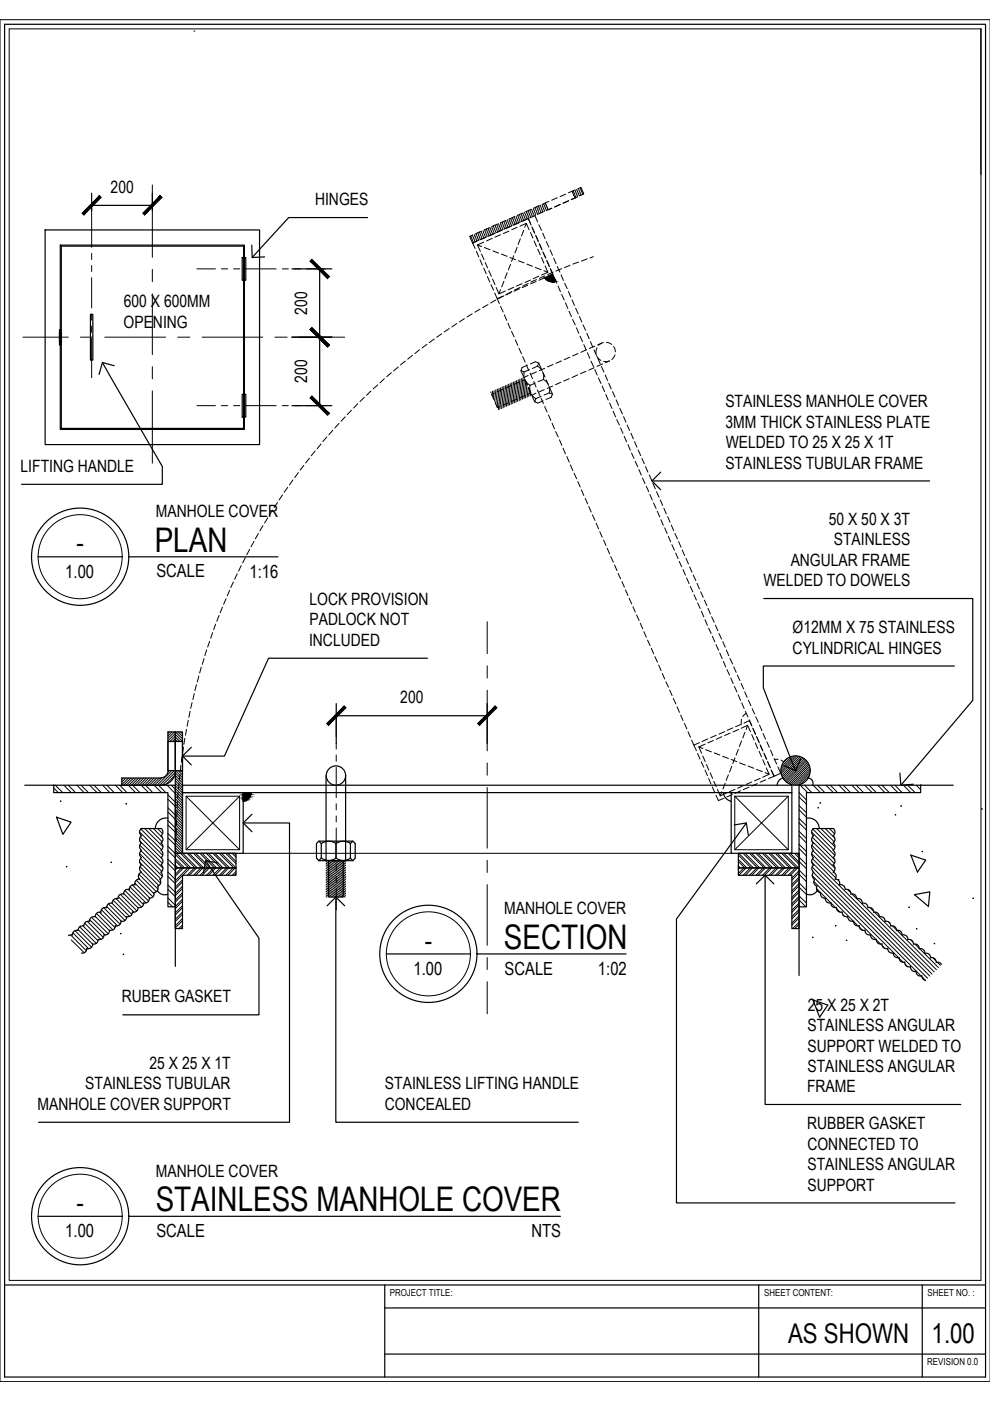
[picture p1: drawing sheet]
<svg xmlns="http://www.w3.org/2000/svg" width="210mm" height="297mm" viewBox="0 0 210 297" stroke-linecap="round" stroke-linejoin="round" font-family="sans-serif">
<!-- layer: 0 -->
<g fill="none" stroke="#000" stroke-width=".25">
<path d="M1 5.2h208v286.8h-208zM208 6.1v30.9M9.6 48.8h45.4v45.5h-45.4zM12.8 52h39v39h-39zM13 52.2h38.6v38.6h-38.6zM19.4 41v3.7M19.4 43.5h12.9M32.3 41v3.7M51.4 54.6h.7v4.8h-.7zM53.4 52l.1 2.6 2.6-.1M61.9 57h8.5M67.8 57v29"/>
<path d="M77.9 46.1h-16.7l-7.7 8.5M12.6 71l.4-.4-.4 .5M12.6 71.2l.4-.3-.4 .4M12.6 69.9h.4v3.2h-.2v-3.2v3.2h-.2zM12.6 70.6h.4v1.9h-.4zM12.7 70.6h-.1M12.7 70.6l-.1 .1M12.8 70.6l-.2 .1M12.9 70.6l-.3 .2M13 70.6l-.4 .3M13 70.8l-.4 .3M13 71l-.4 .4"/>
<path d="M13 71.1l-.4 .4M13 71.2l-.4 .4M13 71.3l-.4 .4M13 71.4l-.4 .4M13 71.5l-.4 .4M13 71.6l-.4 .4M13 71.7l-.4 .3M13 71.7l-.4 .4 .4-.3M13 71.9l-.4 .3M13 71.9l-.4 .4 .4-.3M13 72.1l-.4 .4M13 72.1l-.3 .4"/>
<path d="M13 72.2l-.3 .3M13 72.3l-.2 .2M13 72.3l-.1 .2M13 72.4l-.1 .1M19.2 66.7h.5v9.7h-.5zM21.7 76.9l12.7 22v3.8h-29.8M24.2 77.5l-2.5-.6-.7 2.5M61.9 71.5h8.5M51.4 83.6h.7v4.8h-.7zM61.9 86h8.5M8 118.1h17.9M27.3 118.1h31.6"/>
<path d="M138.2 102h58.9M140.1 100.1l-1.9 1.9 1.9 1.8M90.6 139.6h-33.7l-9.3 20.7h-8.9M161.9 126.9h44.3v21.6l-15.2 18M35.6 157.2h3.1v6.2h-1.5v-6.2v6.2h-1.6zM37.2 157.2v-2h1.5v25.7h-1.5v-17.5M37.2 157.2v-2h-1.6v8.2M40.6 158.4l-1.9 1.9 1.9 1.9M71.3 149.2v8.4M71.3 151.8h32M103.3 149.2v8.4M202.4 141.2h-40.6v4.6l6.9 17.6"/>
<path d="M5.2 166.5h6.2M11.4 166.5h25.8v25.8h-1.6v-24.3h-24.2zM12 173.3l3.1 1-1.8 2.6zM30 175.7h4.1M30 175.6a.95 .95 0 0 0 0 1.6 .96 .96 0 0 0 0 1.6 .92 .92 0 0 0 0 1.5 .96 .96 0 0 0 0 1.5M34.1 175.6a.95 .95 0 0 1 0 1.6 .96 .96 0 0 1 0 1.6 .92 .92 0 0 1 0 1.5 .96 .96 0 0 1 0 1.5M35.6 173.5a2.26 2.26 0 0 0-2.7 2.1M35.6 163.4a1.54 1.54 0 0 1-1.5 1.5M37.2 163.4a3.1 3.1 0 0 1-3.1 3.1h-8.3v-1.5h8.3M38.7 166.5h129.2v1.5h-129.2zM38.7 168h12.9v12.9h-12.9zM51.6 174.5h9.8v63.4h-53.2"/>
<path d="M53.3 168a2.18 2.18 0 0 1-1.7 1.9M53.4 172.6l-1.8 1.9 1.8 1.8M67.1 178.8l.5-.5 .5 .5v3.1l-.5 .6-.5-.6zM67.6 178.3h7.2M68.2 178.8a2.56 2.56 0 0 1 3 0 2.59 2.59 0 0 1 3.1 0M69.1 164.5v18M71.2 178.8v3.1M73.3 164.5v18M74.3 178.8l.5-.5 .5 .5v3.1l-.5 .6-.5-.6M74.3 178.8v3.1M153.3 168a2.18 2.18 0 0 0 1.7 1.9M155 168h12.9v12.9h-12.9z"/>
<path d="M155.7 174.9l2.5-.4 .5 2.6M158.2 174.5l-14.8 20.3v60.2h59.1M166 164.9a1.76 1.76 0 0 0-1.2 1.6M169.4 166.5h25.8v1.5h-24.2v24.3h-1.6zM169.7 161l-1 2.4-2.5-1.1M171 173.5a2.26 2.26 0 0 1 2.7 2.1M171.3 165a1.08 1.08 0 0 1 1 1.5M172.5 175.6a.95 .95 0 0 0 0 1.6 .96 .96 0 0 0 0 1.6 .92 .92 0 0 0 0 1.5 .96 .96 0 0 0 0 1.5M172.5 175.7h4.1M176.6 175.6a.95 .95 0 0 1 0 1.6 .96 .96 0 0 1 0 1.6 .92 .92 0 0 1 0 1.5 .96 .96 0 0 1 0 1.5M190.8 163.9l.2 2.6 2.6-.2M195.2 166.5h6.9"/>
<path d="M16.6 197.3a.95 .95 0 0 0-1.2 .9l-.9 .2M21.4 193.4a.95 .95 0 0 0-1.2 1 .95 .95 0 0 0-1.2 1 .94 .94 0 0 0-1.2 .9 .95 .95 0 0 0-1.2 1M22.1 198.2a.95 .95 0 0 1-1.3 1 .96 .96 0 0 1-1.2 .9M22.6 192.4a.95 .95 0 0 0-1.2 1M23.2 197.2a.95 .95 0 0 1-1.2 1M23.8 191.5a.95 .95 0 0 0-1.2 1M24.5 196.2a.95 .95 0 0 1-1.3 1M26.2 189.6a.95 .95 0 0 0-1.2 .9 .95 .95 0 0 0-1.2 1M26.9 194.3a.95 .95 0 0 1-1.2 1 .96 .96 0 0 1-1.3 1M27.4 188.6a.95 .95 0 0 0-1.2 1M28.1 193.4a.95 .95 0 0 1-1.3 .9M28.6 187.6a.95 .95 0 0 0-1.2 1"/>
<path d="M29.3 192.4a.95 .95 0 0 1-1.2 1M29.6 186.4a.95 .95 0 0 0-1 1.2M30 184.9a.95 .95 0 0 0-.4 1.5M30 181.8a.95 .95 0 0 0 0 1.6 .96 .96 0 0 0 0 1.5M31.7 190.4a.95 .95 0 0 1-1.2 1 .94 .94 0 0 1-1.2 1M33.4 188.8a1.76 1.76 0 0 0 2.2 .8M33.4 187.9a.95 .95 0 0 1-.7 1.4 .97 .97 0 0 1-1.1 1.1M33.9 186.4a.95 .95 0 0 1-.5 1.5M34.1 184.9a.95 .95 0 0 1-.2 1.5M34.1 181.8a.95 .95 0 0 1 0 1.6M34.1 183.4a.95 .95 0 0 1 0 1.5M37.2 184h12.8v1.6h-11.3v11.3h-1.5z"/>
<path d="M37.2 180.9h12.8v3.1h-12.8zM37.2 192.3v12.6M43.6 182.5l11.3 16.4v16.3h-28.9M46.2 183l-2.6-.5-.5 2.5M67.6 182.5h7.2M68.2 181.9a2.56 2.56 0 0 0 3 0 2.59 2.59 0 0 0 3.1 0M69.3 192.1l1.9-1.9 1.9 1.9M69.7 182.5h3.1v7.7h-3.1zM71.2 190.2v47.7h51.4M156.5 184h12.9v12.9h-1.5v-11.3h-11.4zM156.5 180.9h12.9v3.1h-12.9zM160.4 187.4l1.8-1.8 1.9 1.8"/>
<path d="M162.2 185.6v48.6h41.5M169.4 192.3v14.5M172.5 181.8a.95 .95 0 0 0 0 1.6M172.5 184.9a.95 .95 0 0 0 .2 1.5 .95 .95 0 0 0 .5 1.5M172.5 183.4a.95 .95 0 0 0 0 1.5M173.2 187.9a.95 .95 0 0 0 .8 1.4 .97 .97 0 0 0 1 1.1M173.3 188.8a1.76 1.76 0 0 1-2.3 .8M175 190.4a.95 .95 0 0 0 1.2 1 .94 .94 0 0 0 1.2 1 .92 .92 0 0 0 1.2 1 .96 .96 0 0 0 1.2 .9M176.6 181.8a.95 .95 0 0 1 0 1.6 .96 .96 0 0 1 0 1.5M176.7 184.9a.95 .95 0 0 1 .4 1.5M177.1 186.4a.95 .95 0 0 1 .9 1.2M178 187.6a.95 .95 0 0 1 1.2 1 .95 .95 0 0 1 1.2 1"/>
<path d="M179.7 194.3a.95 .95 0 0 0 1.3 1 .96 .96 0 0 0 1.2 1M180.4 189.6a.95 .95 0 0 1 1.2 .9 .95 .95 0 0 1 1.2 1 .94 .94 0 0 1 1.2 1M182.2 196.2a.95 .95 0 0 0 1.2 1 .96 .96 0 0 0 1.2 1M184 192.4a.95 .95 0 0 1 1.2 1M184.6 198.2a.95 .95 0 0 0 1.2 1 .96 .96 0 0 0 1.2 .9 .92 .92 0 0 0 1.2 1M185.2 193.4a.95 .95 0 0 1 1.2 1 .95 .95 0 0 1 1.3 1 .94 .94 0 0 1 1.1 .9 .95 .95 0 0 1 1.3 1M190 197.3a.95 .95 0 0 1 1.3 .9 .95 .95 0 0 1 1.2 1 .94 .94 0 0 1 1.2 1 .95 .95 0 0 1 1.2 1M193.1 181.3l3.2 1.1-1.8 2.5zM193.9 189.7l3.2-.6-.3 3.1zM18.4 201.1a.95 .95 0 0 1-1.1 1M19.6 200.1a.95 .95 0 0 1-1.2 1M81.9 202.3h17.8"/>
<path d="M101.1 202.3h31.7M172.4 212l3.1 1.1-1.7 2.6zM188.2 201.1a.95 .95 0 0 0 1.2 .9M189.4 202a.95 .95 0 0 0 1.2 1 .96 .96 0 0 0 1.2 1M191.8 204a.95 .95 0 0 0 1.2 1 .96 .96 0 0 0 1.3 .9M194.2 205.9a.95 .95 0 0 0 1.2 1M194.9 201.1a.95 .95 0 0 1 1.2 1M195.5 206.9a.95 .95 0 0 0 .7 1M196.1 202.1a.95 .95 0 0 1 1.2 1M197.3 203.1a.95 .95 0 0 1 1.2 .9 .96 .96 0 0 1 1.1 .5M8 257.9h17.9M27.3 257.9h91.5"/>
<path d="M1 272.4h208M81.6 272.4v19.6M81.6 277.3h127.4M160.9 272.4v19.6M195.5 272.4v19.6M81.6 287.1h127.4"/>
<circle cx="17" cy="118" r="10.3"/>
<circle cx="71.2" cy="164.4" r="2.05"/>
<circle cx="168.7" cy="163.4" r="3.1"/>
<circle cx="90.8" cy="202.2" r="10.3"/>
<circle cx="17" cy="257.9" r="10.3"/>
</g>
<g fill="#000" stroke="#000" stroke-width=".21">
<path d="M13 72.4l.1 .1h-.1zM26.7 170.4h.1zM51.6 169.6h.7l-.4 .2zM173.4 171.3h.2zM191.1 170.8v.2zM14.1 183.8h.1zM172.3 198.7h.1zM192.7 192.3h.1zM194.3 196.9h.1zM206.2 190.4h.2zM26.1 202.3h.1zM34.8 210.8h.2z"/>
<path d="M198 200.1h.2z"/>
<path d="M21.1 41.5l-3.3 4.1 3.7-3.7zM21.1 41.5l-3.3 4.1-.4-.4z"/>
<path d="M34 41.5l-3.7 3.7 .3 .4zM34 41.5l.4 .4-3.8 3.7z"/>
<path d="M65.7 55.4l3.7 3.7 .4-.4zM65.7 55.4l.4-.4 3.7 3.7z"/>
<path d="M65.7 69.8l4.1 3.4-3.7-3.7zM65.7 69.8l4.1 3.4-.4 .4z"/>
<path d="M65.7 69.8l3.7 3.8 .4-.4zM65.7 69.8l.4-.3 3.7 3.7z"/>
<path d="M66.1 83.9l-.4 .5 4.1 3.3zM65.7 84.4l4.1 3.3-.4 .3z"/>
<path d="M73 149.7l-3.4 4.1 3.8-3.7zM69.3 153.4l3.7-3.7-3.4 4.1z"/>
<path d="M101.3 153.4l.3 .4 3.4-4.1zM105 149.7l.4 .4-3.8 3.7z"/>
<path d="M51.6 169.6v.2h.3zM51.6 169.8h.3l-.3 .1z"/>
<path d="M51.6 169.4l.7 .2 .3-.2zM51.6 169.4l.7 .2h-.7z"/>
<path d="M51.6 169.1l1 .3 .3-.3zM51.6 169.1l1 .3h-1z"/>
<path d="M51.6 168.8l1.3 .3 .1-.3zM51.6 168.8l1.3 .3h-1.3z"/>
<path d="M51.6 168.4l1.4 .4 .2-.4zM51.6 168.4l1.4 .4h-1.4z"/>
<path d="M51.6 168l1.6 .4 .1-.4zM51.6 168l1.6 .4h-1.6z"/>
<circle cx="12.9" cy="169.9" r=".07"/>
<circle cx="173.9" cy="170.2" r=".07"/>
<circle cx="189.9" cy="172.7" r=".07"/>
<circle cx="208.2" cy="171.5" r=".07"/>
<circle cx="23.6" cy="182.8" r=".07"/>
<circle cx="25.6" cy="197.9" r=".07"/>
<circle cx="177.2" cy="196.3" r=".07"/>
<circle cx="177.8" cy="186.5" r=".07"/>
<circle cx="179.5" cy="199.4" r=".07"/>
<circle cx="195.5" cy="180.5" r=".07"/>
</g>
<!-- layer: 8 -->
<g fill="none" stroke="#000" stroke-width=".21">
<path d="M0 4.2h209.9v288.7h-209.9zM1.9 6.1h206.1v265.4h-206.1zM32.3 39.2v15.4M122.7 39.9l-.8 2.1M123.2 39.8l-.8 2M19.4 44.1v8.3M19.4 53.7v1.3M19.4 56.3v1.3M19.4 58.9v6.4M32.3 57.1v2.6M41.7 57h4M46.9 57h1.4"/>
<path d="M49.5 57h1.3M52.1 57h6.4M59.9 57h1.2M62.4 57h1.3M65 57h4M99.7 50.1v.1M100.2 49.9l-.3 .8M100.2 49.8l-.6 .3 .6 1.4 .9-.4M100.7 49.6l-.6 1.6M101 53.3l.5 1.2M101.2 49.4l-.8 2.1M101.2 51.9l.9 .4"/>
<path d="M101.7 49.2l-.8 2M101.8 55.1l.5 1.1M102 49.1l-1.2 .5M102.1 53.9l.5 1.2M102.2 49l-.8 2-1.2 .5 .6 1.2M102.6 51.3l-1.4 .6 .7 1.4M102.6 56.8l.5 1.2M102.7 52.5l1.2 .4M102.7 48.8l-.8 2M102.9 55.7l.5 1.1M103.2 50.2l-1.5 .7M103.2 48.5l-.8 2.1"/>
<path d="M103.3 58.6l.5 1.2M103.6 57.4l.6 1.2M103.7 48.3l-.8 2.1M103.8 48.3l-1.2 .5M104.2 48.1l-.8 2M104.4 50.5l-1.2 .6M104.4 59.2l.5 1.2M104.5 53.2l1.2 .5M104.7 47.9l-.8 2M104.9 49.5l-1.4 .6M105.2 47.7l-.8 2M105.5 47.5l-1.1 .5"/>
<path d="M105.7 47.4l-.8 2.1M106.1 49.8l-1.2 .5M106.2 47.2l-.8 2.1M106.3 53.9l1.2 .4M106.4 48.8l-1.2 .5M106.7 48.7l-1.2 .5M106.7 47l-.8 2M106.8 59.6l-.4 1.2M107.2 46.8l-.8 2M107.3 46.7l-1.2 .5M107.5 57.8l-.4 1.2M107.7 46.6l-.8 2"/>
<path d="M107.9 49l-1.2 .5M108.1 54.6l1.2 .5M108.2 46.3l-.8 2.1M108.2 56l-.4 1.2M108.5 47.9l-1.5 .6M108.7 46.1l-.8 2.1M108.9 54.2l-.4 1.2M109.1 45.9l-1.2 .6M109.2 45.9l-.8 2M109.6 48.2l-1.1 .5M109.6 52.4l-.4 1.2M109.9 55.3l1.2 .4"/>
<path d="M110.2 45.5l-.8 2M110.2 47.1l-1.4 .7M110.3 50.6l-.4 1.2M110.7 45.2l-.8 2.1M110.8 45.2l-1.1 .5-.8 2M111 48.8l-.4 1.2M111.2 45l-.8 2.1M111.3 48.2l.3-.8 .6 1.3M111.6 47.4l-1.4 .5M111.7 56l1.2 .5M111.7 44.8l-.8 2M112 46.3l.5 1.2"/>
<path d="M112 46.3l.6 1.4M112 46.3l-1.5 .7M112.2 44.6l-.8 2M112.5 59.4l-1.2 .5M112.5 49.3l.5 1.2M112.6 44.4l-1.2 .5M112.7 44.4l-.8 2M112.8 48.1l.5 1.2M112.9 48.3l.5 1.2M113.2 44.1l-.8 2.1M113.2 51.1l.5 1.2M113.5 45.7l-1.2 .5"/>
<path d="M113.5 56.7l1.2 .5M113.6 49.9l.5 1.1M113.6 50.1l.6 1.2M113.7 59.7l-1.2 .5M113.7 43.9l-.8 2M113.7 59.3l-1.1 .5M114 52.8l.6 1.2M114.2 43.7l-.8 2 .6 1.4M114.2 58.6l-1.1 .5M114.3 47.7l.5 1.1M114.3 51.6l.6 1.2M114.4 43.6l-1.2 .5"/>
<path d="M114.4 51.8l.5 1.2M114.7 43.5l-.8 2M114.8 54.6l.5 1.2M115.1 49.4l.5 1.2M115.1 53.4l.6 1.4M115.2 43.3l-.8 2M115.2 44.9l-1.2 .5M115.3 57.4l.9 .3M115.4 58.9l-1.1 .5M115.5 58.9l.7 .6M115.5 58.5l-1.2 .5M115.6 56.4l.6 1.3-1.4 .6"/>
<path d="M115.6 43l-.6 .3M115.7 43.1l-.8 2M115.8 51.2l.6 1.2M115.9 43.6l-.5 1.2M115.9 55.2l.6 1.3M116.1 44.1l-.2 .5M116.4 42.7l-.8 .3 .6 1.5 .8-.4-1.2 .5M116.6 53l.5 1.1M116.7 56.9l.5 1.2-1.2 .6M116.8 57.1l.5 1.2M117.3 57.7l-1.2 .5M117.4 54.7l.5 1.2"/>
<path d="M117.5 58.9l.6 1.2M117.9 59.7h-1M118.2 56.5l.5 1.2M118.2 41.9l-1.2 .5M118.8 43.3l-1.2 .6M119 58.3l.5 1.2M119.1 57l-1.2 .5M119.9 41.2l-1.2 .5M120.5 40.9l.8-.4 .6 1.5M120.6 42.6l-1.2 .5M120.9 56.2l-1.2 .6M121.7 40.4l-.2 .6"/>
<path d="M121.9 40.3l-.6 .2M122.2 40.2l-.5 1.3M122.3 41.8l-1.2 .5 .8-.3M122.5 40l.6-.3 .7 1.4-.9 .4 .5-1.3M122.7 55.6l-1.2 .4M123.6 40.8l-.2 .5M124.5 54.9l-1.2 .5M125.8 54.4l-.7 .3M4.9 71.5h9.6M17.1 71.5h2.5M19.4 66.6v1.3M19.4 69.2v1.3"/>
<path d="M19.4 71.7v8.4M22.2 71.5h12.9M32.3 62.3v12.9M32.3 77.8v2.5M37.7 71.5h2.6M42.8 71.5h12.9M58.3 71.5h2.6M63.4 71.5h9.7M83 79l-1 .9M84.5 77.8l-1.1 .8M85.9 76.6l-1 .8M87.5 75.3l-1.1 .8"/>
<path d="M88.9 74.2l-.9 .8M90.5 73l-1 .8M92.1 71.9l-1.1 .7M93.6 70.8l-1 .7M95.2 69.7l-1 .7M96.9 68.6l-1.1 .7M98.5 67.5l-1.1 .8M100.1 66.5l-1.1 .7M101.8 65.6l-1.1 .6M103.5 64.6l-1.2 .6M104.1 60.4l.5 1.1M104.9 62.1l.5 1.2 1.2-.5"/>
<path d="M105.1 63.6l-1.1 .6M105.2 60.9l.6 1.4 1.3-.6M105.4 63.3l.5 1.1M106.1 61.4l-.3 .9M106.1 65l.6 1.2M106.8 62.7l-1.1 .6M106.9 66.7l.5 1.2M107.7 68.5l.5 1.2M108.4 62l-1.2 .6M108.5 70.3l.5 1.1M108.5 61.8l-1.1 .6M108.9 60.9l-1.2 .6"/>
<path d="M109.3 72l.5 1.2M110 73.8l.6 1.2M110.1 61.2l-1.1 .6M110.3 60.9l-1.2 .6M110.4 78.6l.6 1.2M110.7 60.1l-1.2 .5M110.8 75.6l.5 1.2M111.6 77.4l.5 1.1M111.8 77.4l-1.1 .5-.3 .7 .7 .3 .1 1.3M111.9 60.5l-1.2 .5M112 79.6l-.9 .4M112 60.1l-1.2 .5"/>
<path d="M112.3 78.4l-1.2 .5M112.4 79.1l.5 1.2M112.4 77.2l1.1-.5 .7 .2-.2 .7M113.7 78.9l-1.1 .5M114 77.6l.9 1M114 77.6l-1.1 .5M114.2 76.9l.6 1.3M115 78.8l.6 1.2M115.1 79.1l.1 1.4M115.5 78.1l-1.2 .5M117.3 77.3l-1.2 .5M118.3 60.6l.5 1.2"/>
<path d="M119 76.5l-1.1 .5M119.1 62.4l.5 1.2M119.7 60.1l.6 1.1M119.9 64.2l.5 1.2M120.5 61.8l.5 1.2M120.6 66l.6 1.1M120.8 75.7l-1.2 .6M121.3 63.6l.5 1.2M121.4 67.7l.6 1.2M122 65.3l.6 1.2M122.2 69.5l.5 1.2M122.5 79.5l-1.2 .5"/>
<path d="M122.6 75l-1.2 .5M122.9 67.1l.5 1.2M123 71.3l.5 1.2M123.6 68.9l.6 1.1M123.8 73.1l.5 1.1M124.2 78.7l-1.1 .5M124.3 74.2l-1.2 .5M124.4 70.6l.5 1.2M124.5 74.8l.6 1.2M125.2 72.4l.5 1.2M125.3 76.6l.6 1.2M125.9 74.2l.6 1.2"/>
<path d="M126 78l-1.2 .5M126.1 78.3l.5 1.2M126.1 73.4l-1.2 .5M126.6 73.7l-.2 1.3M126.6 75.6l.8 .8M126.7 75.9l.6 1.2M127.5 77.7l.6 1.2M127.6 72.8l-.9 .3M127.8 77.2l-1.2 .5M127.9 72.6l-1 .6M128.3 79.5l.5 1.2M128.6 72.6l1.1 .4"/>
<path d="M129.2 76.5l-1.2 .2M129.2 76.5l-.8 .4M130.1 73.5l.2 .4 .2 .7M130.4 75.2l-.7 1M32.3 82.9v15.3M41.7 86h4M46.9 86h1.4M49.5 86h1.3M52.1 86h6.4M59.9 86h1.2M62.4 86h1.3M64.4 98.7l-.8 1"/>
<path d="M65 86h4M65.6 97.1l-.8 1.1M66.8 95.6l-.8 1M68.1 94.1l-.9 1.1M69.3 92.7l-.8 .9M70.6 91.2l-.9 1M71.9 89.8l-.9 .9M73.2 88.4l-.9 .9M74.5 87l-.9 .9M75.9 85.6l-.9 .9M77.3 84.2l-1 1M78.7 82.9l-1 .9"/>
<path d="M80.1 81.6l-1 .9M81.5 80.3l-.9 .9M104.1 83.1v.2M104.4 83v.9M104.8 82.8l-.2 1.7M104.8 83.3l-.6 .3 .5 1.1M105 85.3l.5 1.1 .5-.2M105.2 82.6l-.3 2.5M105.5 82.5l-.4 3.2M105.8 82.3l-.4 4M106.2 82.2l-.5 4.7M106.5 82l-.5 4.8"/>
<path d="M106.6 82.6l-1.2 .5M106.8 81.9l-.5 4.7M107.2 81.7l-.5 4.8M107.5 81.6l-.5 4.7M107.8 85.4l-1.2 .5M107.9 81.4l-.5 4.8M108.2 81.3l-.5 4.7M108.3 81.8l-1.2 .5M108.5 81.1l-.5 4.8M108.9 81l-.5 4.7M109.2 80.8l-.5 4.8M109.6 80.7l-.5 4.7"/>
<path d="M109.6 84.6l-1.2 .5M109.9 80.5l-.5 4.8M110.1 81l-1.2 .5M110.2 80.4l-.5 4.7M110.6 80.2l-.5 4.8M110.9 80.1l-.5 4.7M111.2 80.3l-.5 4.4M111.3 80.4l.5 1.2-.5-1.1-.6 .3M111.4 83.8l-1.2 .6M111.5 80.8l.9 .9v1.3M111.5 80.9l-.4 3.6M111.7 81.5l-.3 2.9"/>
<path d="M112 82.1l-.2 2.1M112.3 82.7l-.2 1.4M112.5 83.3l-.1 .6M112.6 83.4l-.5-1.2 .4 1.1-.6 .3M112.7 83.6l.9 .9-.2 .7 .6 .3 1.1-.5M112.8 84l.6 1.2M113.2 80.9l.5 1.2M113.5 81.2l-1.1 .5M113.6 83.4l-.9 .4M113.9 82.7l.6 1.1M114.7 84.4l.5 1.2M114.8 84l-1.2 .5"/>
<path d="M115.2 80.5l1 .9M115.2 80.5l-1.1 .4M115.4 82.6l-1.2 .5M115.5 86.2l.5 1.2M115.8 80.5l.5 1.2M116.3 88l.5 1.1M116.4 81.9l.1 1.4M116.5 83.3l.6 .3-.2 .6-1.2 .5M116.5 83.3l-1.1 .5M116.6 82.3l.5 1.3M117.1 89.7l.5 1.2M117.2 81.9l-1.2 .5"/>
<path d="M117.8 91.5l.6 1.2M118.6 93.2l.5 1.2M118.9 81.1l-1.1 .5M119.4 95l.5 1.2M120.2 96.8l.5 1.2M120.7 80.3l-1.2 .5M120.9 98.6l.6 1.2M126.9 80.1l.5 1.2M127.7 81.9l.5 1.1M128.4 83.6l.5 1.2M129.1 81.3l.5 1.2M129.2 85.4l.6 1.2"/>
<path d="M129.9 83l.5 1.2M130 87.2l.5 1.2M130.6 84.8l.5 1.2M130.8 89l.5 1.1M131.4 86.6l.6 1.1M131.6 90.7l.5 1.2M132.2 88.3l.5 1.2M132.3 92.5l.5 1.2M133 90.1l.5 1.2M133.1 94.3l.5 1.1M133.8 91.8l.5 1.2M133.9 96l.5 1.2"/>
<path d="M134.5 93.6l.5 1.2M134.7 97.8l.5 1.2M135.3 95.4l.5 1.2M135.5 99.6l.5 1.1M136.1 97.2l.5 1.1M136.9 98.9l.5 1.2M51.1 119.9l-.5 1.2M52 118.2l-.6 1.2M52.9 116.5l-.6 1.1M53.8 114.8l-.6 1.1M54.8 113.1l-.7 1.1M55.8 111.4l-.7 1.2"/>
<path d="M56.8 109.8l-.7 1.1M57.8 108.1l-.7 1.1M58.8 106.5l-.7 1.1M59.9 104.9l-.7 1.1M61 103.3l-.8 1.1M62.1 101.8l-.7 1M63.2 100.2l-.7 1M121.7 100.3l.6 1.2M122.5 102.1l.5 1.2M123.3 103.9l.5 1.2M124.1 105.6l.5 1.2M124.8 107.4l.5 1.2"/>
<path d="M125.6 109.2l.6 1.1M126.4 110.9l.5 1.2M127.2 112.7l.5 1.2M128 114.5l.5 1.1M128.7 116.2l.5 1.2M129.5 118l.5 1.2M130.3 119.8l.5 1.2M136.2 101.3l.5 1.2M137 103.1l.5 1.2M137.7 100.7l.5 1.2M137.8 104.8l.5 1.2M138.4 102.5l.5 1.2"/>
<path d="M138.6 106.6l.5 1.2M139.2 104.3l.5 1.1M139.4 108.4l.5 1.2M140 106l.5 1.2M140.1 110.2l.5 1.2M140.8 107.8l.5 1.2M140.9 111.9l.5 1.2M141.6 109.5l.5 1.2M141.7 113.7l.5 1.2M142.3 111.3l.5 1.2M142.5 115.5l.5 1.2M143.1 113.1l.5 1.1"/>
<path d="M143.3 117.2l.5 1.2M143.9 114.8l.5 1.2M144 119l.5 1.2M144.7 116.6l.5 1.2M145.5 118.4l.5 1.2M43.3 139.6l-.4 1.3M43.8 137.8l-.4 1.2M44.4 136l-.4 1.2M45.1 134.1l-.4 1.2M45.7 132.3l-.4 1.2M46.4 130.5l-.4 1.2M47.2 128.7l-.5 1.2"/>
<path d="M47.9 126.9l-.5 1.2M48.7 125.2l-.5 1.2M49.5 123.4l-.6 1.2M50.3 121.7l-.6 1.1M103.3 131.8v6.8M131.1 121.6l.5 1.1M131.9 123.3l.5 1.2M132.6 125.1l.5 1.2M133.4 126.9l.5 1.1M134.2 128.6l.5 1.2M135 130.4l.5 1.2M135.8 132.2l.5 1.1"/>
<path d="M136.5 133.9l.5 1.2M137.3 135.7l.5 1.2M138.1 137.4l.5 1.2M138.9 139.2l.5 1.2M144.8 120.8l.5 1.1M145.6 122.5l.5 1.2M146.2 120.2l.5 1.1M146.3 124.3l.6 1.2M147 121.9l.5 1.2M147.2 126.1l.5 1.1M147.8 123.7l.5 1.2M147.9 127.8l.6 1.2"/>
<path d="M148.5 125.5l.6 1.1M148.7 129.6l.5 1.2M149.4 127.2l.5 1.2M149.5 131.4l.5 1.2M150.1 129l.5 1.2M150.2 133.2l.6 1.1M150.9 130.8l.5 1.1M151 134.9l.6 1.2M151.7 132.5l.5 1.2M151.8 136.7l.6 1.2M152.4 134.3l.6 1.2M152.6 138.5l.5 1.1"/>
<path d="M153.2 136l.6 1.2M154 137.8l.5 1.2M154.8 139.6l.5 1.2M35.9 155.2l-.3 .3M36.4 155.2l-.8 .8M37 155.2l-1.4 1.3M37.1 157.2h.1M37.2 156.7l.4 .5M37.2 156.2l.9 1M37.2 155.7l1.5 1.5M37.2 155.6l-1.6 1.5M37.2 156.1l-1.2 1.1"/>
<path d="M37.2 156.7l-.6 .5M37.2 155.2l1.5 1.5M37.7 155.2l1 .9M38.3 155.2l.4 .4M38.9 158.4l-.2 1.3M39.2 156.5l-.2 1.3M39.5 154.6l-.2 1.3M39.9 152.7l-.2 1.3M40.3 150.8l-.3 1.3M40.7 149l-.3 1.2M41.2 147.1l-.3 1.2M41.7 145.2l-.4 1.3"/>
<path d="M42.2 143.3l-.4 1.3M42.7 141.5l-.4 1.2M71.3 151.8v4.4M71.3 157.6v1.2M103.3 141.2v2.5M103.3 146.3v12.9M139.7 141l.5 1.2M140.4 142.8l.5 1.2M141.2 144.6l.5 1.1M142 146.3l.5 1.2M142.7 148.1l.6 1.2M143.6 149.8l.5 1.2"/>
<path d="M144.3 151.6l.5 1.2M145.1 153.4l.5 1.1M145.9 155.1l.5 1.2M146.6 156.9l.5 1.1M147.9 159.8l.5 1.1M148.2 158.4l.8 .3M148.3 157.5l-1.2 .5 .6 1.2M149.5 157.8l-1.3 .6 .6 1.3M149.6 158.9l1.2 .5M150.1 156.7l-1.2 .5M151.3 157l-1.2 .5M151.4 159.6l1.2 .5"/>
<path d="M151.8 155.9l-1.1 .5M153 156.2l-1.2 .5M153.4 140.2l.5 1.2M153.6 155.1l-1.2 .5M154.1 142l.6 1.2M154.8 155.4l-1.2 .5M154.9 143.7l.5 1.2M155.4 154.3l-1.2 .5M155.6 141.4l.5 1.2M155.7 145.5l.6 1.2M156.3 143.1l.6 1.2M156.5 147.3l.5 1.2"/>
<path d="M156.5 158.9l-.4 1.2M156.6 154.7l-1.2 .5M157.1 154.4l1.4-.6 .6 1.3M157.1 144.9l.5 1.2M157.1 153.6l-1.1 .5M157.2 152.5v1M157.2 157.1l-.4 1.2M157.3 149l.5 1.2M157.7 153.3l1.2-.5 .5 1.2M157.9 146.7l.5 1.2M157.9 155.3l-.4 1.1M158 150.8l.6 1.2"/>
<path d="M158.2 151.2l-.7 .7M158.5 153.8l-.3 .9M158.7 148.4l.5 1.2M158.8 152.6l.5 1.2M159.4 155.7l.5 1.2M159.5 150.2l.5 1.2M159.6 154.4l.5 1.2M159.7 154.5l.5 1.2M160.1 157.5l.6 1.2M160.2 152l.6 1.1M160.4 156.2l.5 1.1M160.5 156.3l.5 1.2"/>
<path d="M161 159.3l.5 1.2M161 153.7l.5 1.2M161.2 157.9l.5 1.2M161.2 158.1l.6 1.1M161.8 155.5l.5 1.2M162 159.7l.5 1.2M162 159.8l.6 1.2M162.6 157.3l.5 1.1M163.4 159l.5 1.2M11.4 167.1l1 .9M11.7 166.5l1.6 1.5M13.5 166.5l1.6 1.5"/>
<path d="M14.5 166.5l1.5 1.5M16.3 166.5l1.5 1.5M17.2 166.5l1.6 1.5M19 166.5l1.6 1.5M19.9 166.5l1.6 1.5M21.8 166.5l1.5 1.5M22.6 166.5l1.6 1.5M24.5 166.5l1.5 1.5M25.4 166.5l1.5 1.5M26.1 165l-.3 .3M26.7 165l-.9 .8M27.2 166.5l1.5 1.5"/>
<path d="M27.2 165l-1.4 1.4M27.8 165l-1.6 1.5M28.1 166.5l1.6 1.5M28.3 165l-1.5 1.5M28.9 165l-1.6 1.5M29.4 165l-1.5 1.5M29.6 178.3l4.8 4.7M29.6 176.4l4.9 4.9M29.6 179.2l4.9 4.8M29.7 177.4l4.4 4.4M29.8 175.8l4.4 4.4M29.9 166.5l1.6 1.5"/>
<path d="M29.9 165l-1.5 1.5M30.5 165l-1.5 1.5M30.7 175.7l3.8 3.8M30.9 166.5l1.5 1.5M31 165l-1.5 1.5M31.6 175.7l2.8 2.8M31.6 165l-1.5 1.5M32.1 165l-1.5 1.5M32.5 175.7l1.9 1.9M32.7 166.5l1.5 1.5M32.7 165l-1.6 1.5M33.2 165l-1.5 1.5"/>
<path d="M33.4 175.7l1.1 1M33.6 166.5l1.5 1.5M33.8 165l-1.6 1.5M34.3 164.9l-1.5 1.6M35.4 166.5l3.3 3.3M35.6 177.6l3.1 3.1M35.6 174.9l3.1 3.1M35.6 172.2l3.1 3M35.6 169.4l3.1 3.1M35.6 179.4l1.6 1.6M35.6 176.7l1.6 1.6M35.6 174l1.6 1.5"/>
<path d="M35.6 171.3l1.6 1.5M35.6 168.5l1.6 1.6M35.9 163.4l-.3 .3M36.3 166.5l.9 .8M36.4 163.4l-3.1 3.1M37 163.4l-3.1 3.1M37 164.5l-1.8 1.8M37.1 163.8l-2.7 2.7M37.2 179.7l1.2 1.2M37.2 178.6l1.5 1.6M37.2 178.1l1.5 1.5M37.2 177.5l1.5 1.6"/>
<path d="M37.2 177l1.5 1.5M37.2 175.9l1.5 1.5M37.2 175.3l1.5 1.6M37.2 174.8l1.5 1.5M37.2 174.3l1.5 1.5M37.2 173.2l1.5 1.5M37.2 172.6l1.5 1.5M37.2 172.1l1.5 1.5M37.2 171.5l1.5 1.5M37.2 170.4l1.5 1.6M37.2 169.9l1.5 1.5M37.2 169.3l1.5 1.6"/>
<path d="M37.2 168.8l1.5 1.5M37.2 167.7l1.5 1.5M37.2 167.2l1.5 1.5M37.2 166.6l1.5 1.5M37.2 166.1l1.5 1.5M37.2 165.5l1.5 1.5M37.2 165l1.5 1.5M37.2 164.4l1.5 1.6M37.2 163.9l1.5 1.5M37.3 163.4l1.4 1.5M37.4 175.8v1.2M37.4 177.7l-.1 .7"/>
<path d="M37.4 173.8v1.3M37.5 171.9v1.3M37.6 170l-.1 1.2M37.8 168l-.1 1.3M37.8 163.4l.9 .9M37.9 166.1l-.1 1.3M38.1 164.2l-.1 1.3M38.3 163.4l.4 .4M38.4 162.2l-.2 1.3M38.6 160.3l-.2 1.3M39.5 168.8h11.3v11.4h-11.3zM39.5 168.8l11.3 11.4"/>
<path d="M50.8 168.8l-11.3 11.4M71.3 160.1v1.3M71.3 162.7v6.4M71.3 170.4v1.3M71.3 173v1.3M71.3 175.5v6.5M103.3 161.8v2.6M103.3 166.9v12.9M148.7 161.5l.5 1.2M149 160.3l.5 1.2M149.5 163.3l.5 1.2M149.8 162.1l.5 1.2"/>
<path d="M150.2 165l.5 1.2M150.6 163.9l.5 1.1M151 166.8l.6 1.2M151.3 165.6l.5 1.2M151.8 168.6l.5 1.1 1.2-.5M152.1 167.4l.6 1.3 1.4-.6M153 167.9l-.3 .8M153.2 160.3l1.2 .5M153.8 166.1l-.5 1.2M154.4 164.3l-.4 1.2M155 161l1.2 .5M155.2 162.5l-.5 1.2"/>
<path d="M155.3 168.5l-1.2 .5M155.8 168.8h11.3v11.4h-11.3zM155.8 168.8l11.3 11.4M155.8 167.4l-1.2 .5M155.8 160.7l-.4 1.2M156.8 161.7l1.2 .5M157 167.7l-1.1 .5M157.6 166.6l-1.2 .5M158.6 162.4l1.2 .5M158.8 166.9l-1.2 .5M159.4 165.8l-1.2 .5M160.4 163.1l1.2 .5"/>
<path d="M160.6 166.1l-1.2 .6M161.2 165l-1.2 .6M161.7 161.1l.5 1.1M162.3 165.3l-1.1 .5M162.5 162.8l.6 1.4-.9-.4M162.7 161.4l.5 1.2M162.8 161.6l.5 1.2M163.1 164.2l-1.4 .6M163.6 163.4l.5 1.2-1.2 .5M164.1 160.8l.6 1.2M164.9 162.6l.6 1.3-1.4 .7-.6-1.4M165 161l-.7 .1"/>
<path d="M165.6 161.1l.6 .5M167 160.8l-1 .9M167.1 168.8l-11.3 11.4M167.9 160.4l-2.2 2.2M168.4 160.3l-2.8 2.8M168.7 163.4h.1M168.9 160.3l-3.3 3.3M169.2 160.4l-3.6 3.6M169.4 179.9l1.6 1.6M169.4 177.2l1.6 1.5M169.4 174.4l1.6 1.6M169.4 171.7l1.6 1.6"/>
<path d="M169.4 169l1.6 1.5M169.4 179l1.6 1.5M169.4 176.3l1.6 1.5M169.4 173.5l1.6 1.6M169.4 170.8l1.6 1.5M169.4 168l1.6 1.6M169.6 160.5l-3.9 3.9M169.7 166.5l1.5 1.5M169.9 160.6l-4 4.1M170.2 160.8l-4.2 4.2M170.5 160.9l-4.3 4.4M170.6 166.5l1.5 1.5"/>
<path d="M170.8 161.1l-4.4 4.4M171 161.4l-4.4 4.3M171.2 161.6l-4.3 4.3M171.4 161.9l-4.2 4.2M171.5 162.2l-4 4.1M171.6 164.4l-1.9 1.9M171.6 162.5l-3.8 3.9M171.7 162.9l-3.5 3.5M171.7 163.8l-2.6 2.7M171.7 163.4l-3.1 3.1M172.1 176.4l4.9 4.9M172.1 179.2l4.9 4.9"/>
<path d="M172.2 178.3l4.7 4.8M172.2 177.5l4.7 4.6M172.3 175.8l4.4 4.4M172.4 166.5l1.5 1.5M173.1 175.7l3.9 3.8M173.3 166.5l1.6 1.5M174 175.7l2.9 2.8M175 175.7l2 2M175.1 166.5l1.6 1.5M175.9 175.7l1.1 1.1M176.1 166.5l1.5 1.5M177.9 166.5l1.5 1.5"/>
<path d="M178.8 166.5l1.5 1.5M180.6 166.5l1.6 1.5M181.5 166.5l1.6 1.5M183.3 166.5l1.6 1.5M184.3 166.5l1.5 1.5M186.1 166.5l1.5 1.5M187 166.5l1.6 1.5M188.8 166.5l1.6 1.5M189.7 166.5l1.6 1.5M191.6 166.5l1.5 1.5M192.4 166.5l1.6 1.5M194.3 166.5l.9 .9"/>
<path d="M195.2 166.5h.1M15 198.2l3.3 3.4M15.1 199.3l2.8 2.7M15.5 197.8l3.3 3.4M15.9 197.3l3.5 3.5M16.6 197.1l3 3.1M16.9 196.5l3.5 3.5M17.6 196.3l3.2 3.2M17.9 195.7l3.5 3.5M18.5 195.4l3.4 3.3M19 195l3.3 3.2M19.4 194.5l3.5 3.5"/>
<path d="M20.2 194.3l3 3M20.4 193.7l3.6 3.5M21.1 193.4l3.3 3.3M21.5 192.9l3.4 3.4M22 192.5l3.4 3.4M22.6 192.2l3.2 3.2M23 191.6l3.5 3.5M23.7 191.5l3.1 3.1M24 190.9l3.5 3.4M24.6 190.5l3.3 3.4M25.1 190.1l3.3 3.3M25.5 189.6l3.5 3.5"/>
<path d="M26.2 189.4l3.1 3.1M26.5 188.8l3.5 3.5M27.2 188.6l3.2 3.2M27.6 188l3.4 3.5M28.1 187.6l3.4 3.4M28.6 187.2l3.2 3.2M28.9 186.6l3.5 3.5M29.5 186.3l3.2 3.2M29.5 185.4l3.6 3.6M29.6 182.8l4.4 4.4M29.6 181l4.8 4.7M29.7 183.8l4 4"/>
<path d="M29.8 182.1l4.3 4.2M29.9 180.4l4.4 4.3M29.9 184.9l3.6 3.6M35.6 191.3l1 1M35.6 188.5l1.6 1.6M35.6 185.8l1.6 1.6M35.6 183.1l1.6 1.5M35.6 180.4l1.6 1.5M35.6 190.4l1.6 1.5M35.6 187.6l1.6 1.6M35.6 184.9l1.6 1.6M35.6 182.2l1.6 1.5"/>
<path d="M37.2 183.9l.1 .1M37.2 182.5l1.5 1.5M37.2 181.2l2.8 2.8M37.2 183.4l.5 .6M37.2 182.1l1.9 1.9M37.2 180.8l.1 .1M37.2 180.3l.6 .6M37.4 180.9l3.1 3.1M37.6 184l-.4 .4M38.3 180.9l3.1 3.1M38.5 184l-1.3 1.4M38.7 186.5l-1.5 1.6"/>
<path d="M38.7 187.9l-1.5 1.5M38.7 189.3l-1.5 1.5M38.7 190.6l-1.5 1.6M38.7 192l-1.5 1.5M38.7 193.4l-1.5 1.5M38.7 194.7l-1.5 1.6M38.7 196.1l-.8 .8M38.7 185.6l-1.5 1.6M38.7 187l-1.5 1.5M38.7 188.4l-1.5 1.5M38.7 189.7l-1.5 1.5M38.7 191.1l-1.5 1.5"/>
<path d="M38.7 192.4l-1.5 1.6M38.7 193.8l-1.5 1.6M38.7 195.2l-1.5 1.6M38.7 196.5l-.3 .4M38.7 180.9l3.1 3.1M38.9 184l-1.7 1.8M39.7 180.9l3.1 3.1M39.8 184l-2.6 2.7M40.1 180.9l3.1 3.1M40.3 184l-1.5 1.6M41 180.9l3.1 3.1M41.2 184l-1.5 1.6"/>
<path d="M41.5 180.9l3.1 3.1M41.7 184l-1.6 1.6M42.4 180.9l3.1 3.1M42.6 184l-1.6 1.6M42.8 180.9l3.1 3.1M43.1 184l-1.6 1.6M43.7 180.9l3.1 3.1M43.9 184l-1.5 1.6M44.2 180.9l3.1 3.1M44.4 184l-1.6 1.6M45.1 180.9l3.1 3.1M45.3 184l-1.5 1.6"/>
<path d="M45.6 180.9l3.1 3.1M45.8 184l-1.6 1.6M46.5 180.9l3.1 3.1M46.7 184l-1.6 1.6M46.9 180.9l3.1 3.1M47.2 184l-1.6 1.6M47.8 180.9l2.2 2.2M48 184l-1.5 1.6M48.3 180.9l1.7 1.8M48.5 184l-1.6 1.6M49.2 180.9l.8 .9M49.4 184l-1.5 1.6"/>
<path d="M49.7 180.9l.3 .4M49.9 184l-1.6 1.6M50 184.8l-.8 .8M50 185.2l-.3 .4M51.6 180.9h103.4M69.1 190.1l.2 .1M69.1 189.7l.9 .5M69.1 189.3l1.5 .9M69.1 189l2.2 1.2M69.1 188.6l2.8 1.6M69.1 188.2l3.5 2M69.1 187.9l4.1 2.3"/>
<path d="M69.1 187.5l4.2 2.4M69.1 187.1l4.2 2.4M69.1 186.7l4.2 2.4M69.1 186.4l4.2 2.4M69.1 186l4.2 2.4M69.1 185.6l4.2 2.4M69.1 185.2l4.2 2.4M69.1 184.9l4.2 2.4M69.1 184.5l4.2 2.4M69.1 184.1l4.2 2.4M69.1 183.8l4.2 2.3M69.1 183.4l4.2 2.4"/>
<path d="M69.1 183l4.2 2.4M69.1 182.7l4.2 2.3M69.5 182.5l3.8 2.1M70.1 182.5l3.2 1.8M70.8 182.5l2.5 1.4M71.3 183.3v1.3M71.3 185.9v1.2M71.3 188.5v4.4M71.4 182.5l1.9 1M72.1 182.5l1.2 .7M72.7 182.5l.6 .3M103.3 182.4v2.6"/>
<path d="M103.3 187.6v12.8M156.5 182.7l1.4 1.3M156.5 181.3l2.8 2.7M156.5 183.6l.5 .4M156.5 182.2l1.9 1.8M156.6 180.9l3.1 3.1M156.8 184l-.3 .3M157.5 180.9l3.1 3.1M157.7 184l-1.2 1.2M158 180.9l3.1 3.1M158.2 184l-1.6 1.6M158.9 180.9l3.1 3.1"/>
<path d="M159.1 184l-1.5 1.6M159.3 180.9l3.1 3.1M159.6 184l-1.6 1.6M160.3 180.9l3.1 3.1M160.5 184l-1.6 1.6M160.7 180.9l3.1 3.1M160.9 184l-1.5 1.6M161.6 180.9l3.1 3.1M161.8 184l-1.5 1.6M162.1 180.9l3.1 3.1M162.3 184l-1.6 1.6M163 180.9l3.1 3.1"/>
<path d="M163.2 184l-1.5 1.6M163.4 180.9l3.1 3.1M163.7 184l-1.6 1.6M164.4 180.9l3.1 3.1M164.5 184l-1.5 1.6M164.8 180.9l3.1 3.1M165 184l-1.5 1.6M165.7 180.9l3.1 3.1M165.9 184l-1.5 1.6M166.2 180.9l3.1 3.1M166.4 184l-1.6 1.6M167.1 180.9l2.3 2.3"/>
<path d="M167.3 184l-1.6 1.6M167.6 180.9l1.8 1.9M167.8 184l-1.6 1.6M168.4 180.9l1 1M168.7 184l-1.6 1.6M168.9 180.9l.5 .5M169.1 184l-1.5 1.6M169.4 190.8l1.5 1.5M169.4 188.1l1.6 1.5M169.4 185.4l1.6 1.5M169.4 182.7l1.6 1.5M169.4 189.9l1.6 1.6"/>
<path d="M169.4 187.2l1.6 1.6M169.4 184.5l1.6 1.5M169.4 181.7l1.6 1.6M169.4 184.6l-1.5 1.6M169.4 186l-1.5 1.5M169.4 187.4l-1.5 1.5M169.4 188.7l-1.5 1.6M169.4 190.1l-1.5 1.5M169.4 191.5l-1.5 1.5M169.4 192.8l-1.5 1.5M169.4 194.2l-1.5 1.5M169.4 195.5l-1.3 1.4"/>
<path d="M169.4 185.1l-1.5 1.5M169.4 186.4l-1.5 1.6M169.4 187.8l-1.5 1.5M169.4 189.2l-1.5 1.5M169.4 190.5l-1.5 1.6M169.4 191.9l-1.5 1.5M169.4 193.3l-1.5 1.5M169.4 194.6l-1.5 1.6M169.4 196l-.9 .9M172.1 181l5.1 5.1M172.1 182.8l24.6 24.6M172.2 183.8l23.1 23.2"/>
<path d="M172.2 185.7l13.6 13.5M172.3 182.1l24.8 24.9M172.4 180.4l4.4 4.4M172.5 185l18 18.1M172.6 186.9l9.3 9.4M173.1 188.4l4.1 4M177.3 192.6l.8 .8M178.7 194l.2 .2M179.7 188.6l.6 .6M180.6 189.6l1 .9M181.7 190.5l15.9 16M182.2 196.5l.7 .8"/>
<path d="M184.5 192.5l.7 .7M185.4 193.4l1 1M185.8 199.2l.9 1M186.4 194.4l11.7 11.7M188.4 195.5l.2 .2M189.2 196.3l.8 .8M190.2 197.3l8.3 8.3M193.1 199.3l.4 .4M103.3 203v2.6M103.3 208.1v6.9M187 200.5l.7 .6M190.6 203.1l.9 .9"/>
<path d="M191.9 204.4l.5 .6M194 200.2l.9 .8M195 201.2l4 3.9M195.5 207.1l.7 .7M197.9 203.1l.5 .6M198.8 204l.6 .7"/>
<circle cx="17" cy="118" r="8.9"/>
<circle cx="90.8" cy="202.2" r="8.9"/>
<circle cx="17" cy="257.9" r="8.9"/>
</g>
<!-- layer: 0 -->
<path d="M41.1 6.6h.1M168.7 163.4h.1M0 292.9h.1" fill="none" stroke="#000" stroke-width=".21"/>
<!-- layer: 8 -->
<g fill="#000" stroke="#000" stroke-width=".21">
<path d="M116.8 59.7h.9zM115.5 58.9l1.7-.8 .3 .8z"/>
<path d="M116.8 59.7l.7 .1zM117.1 59.8h.4z"/>
<path d="M115.5 58.9l2.1 .3-.1-.3zM115.5 58.9l2.1 .3h-1.9z"/>
<path d="M115.7 59.2l2.1 .2-.2-.2zM115.7 59.2l2.1 .2h-1.8z"/>
<path d="M116 59.4l1.9 .2-.1-.2zM116 59.4l1.9 .2h-1.5z"/>
<path d="M116.4 59.6l1.5 .1zM116.4 59.6l1.5 .1z"/>
<path d="M116.6 59.7h1.3zM116.6 59.7h1.1z"/>
</g>
<g font-size="7.2">
<text x="32.8" y="117.1">PLAN</text>
<text x="106.8" y="201.2">SECTION</text>
<text x="33" y="256.8">STAINLESS MANHOLE COVER</text>
</g>
<g font-size="5.8">
<text x="16.2" y="117.1">-</text>
<text x="90" y="201.3">-</text>
<text x="16.2" y="256.9">-</text>
<text x="167.1" y="284.8">AS SHOWN</text>
<text x="197.5" y="284.8">1.00</text>
</g>
<g font-size="3.8">
<text x="13.8" y="122.5">1.00</text>
<text x="33.1" y="122.4">SCALE</text>
<text x="52.9" y="122.5">1:16</text>
<text x="87.7" y="206.7">1.00</text>
<text x="107" y="206.6">SCALE</text>
<text x="126.8" y="206.7">1:02</text>
<text x="13.8" y="262.3">1.00</text>
<text x="33.1" y="262.3">SCALE</text>
<text x="112.7" y="262.3">NTS</text>
</g>
<g font-size="3.6">
<text x="23.5" y="40.9">200</text>
<text x="66.8" y="43.5">HINGES</text>
<text x="26.2" y="65.2">600 X 600MM</text>
<text x="26.2" y="69.5">OPENING</text>
<text x="65.2" y="66.7" transform="rotate(-90 65.2 66.7)">200</text>
<text x="65.2" y="81.2" transform="rotate(-90 65.2 81.2)">200</text>
<text x="153.8" y="86.3">STAINLESS MANHOLE COVER</text>
<text x="153.8" y="90.7">3MM THICK STAINLESS PLATE</text>
<text x="153.9" y="95">WELDED TO 25 X 25 X 1T</text>
<text x="4.4" y="100.1">LIFTING HANDLE</text>
<text x="153.8" y="99.3">STAINLESS TUBULAR FRAME</text>
<text x="33.1" y="109.7">MANHOLE COVER</text>
<text x="175.7" y="111.3">50 X 50 X 3T</text>
<text x="167.6" y="120">ANGULAR FRAME</text>
<text x="176.8" y="115.6">STAINLESS</text>
<text x="161.9" y="124.3">WELDED TO DOWELS</text>
<text x="65.6" y="128.3">LOCK PROVISION</text>
<text x="65.5" y="136.9">INCLUDED</text>
<text x="65.6" y="132.6">PADLOCK NOT</text>
<text x="168.1" y="134.2">Ø12MM X 75 STAINLESS</text>
<text x="168.1" y="138.6">CYLINDRICAL HINGES</text>
<text x="84.9" y="149.1">200</text>
<text x="106.9" y="193.9">MANHOLE COVER</text>
<text x="25.8" y="212.5">RUBER GASKET</text>
<text x="171.3" y="214.3">25 X 25 X 2T</text>
<text x="171.2" y="218.6">STAINLESS ANGULAR</text>
<text x="31.7" y="226.6">25 X 25 X 1T</text>
<text x="171.2" y="223">SUPPORT WELDED TO</text>
<text x="171.2" y="227.3">STAINLESS ANGULAR</text>
<text x="18.1" y="231">STAINLESS TUBULAR</text>
<text x="81.6" y="231">STAINLESS LIFTING HANDLE</text>
<text x="171.1" y="231.6">FRAME</text>
<text x="8" y="235.3">MANHOLE COVER SUPPORT</text>
<text x="81.6" y="235.3">CONCEALED</text>
<text x="171.1" y="239.4">RUBBER GASKET</text>
<text x="171.2" y="243.7">CONNECTED TO</text>
<text x="33.1" y="249.5">MANHOLE COVER</text>
<text x="171.2" y="248.1">STAINLESS ANGULAR</text>
<text x="171.2" y="252.4">SUPPORT</text>
</g>
<g font-size="2">
<text x="82.6" y="274.9">PROJECT TITLE:</text>
<text x="162" y="274.9">SHEET CONTENT:</text>
<text x="196.7" y="274.9">SHEET NO. :</text>
<text x="196.6" y="289.5">REVISION 0.0</text>
</g>
</svg>
